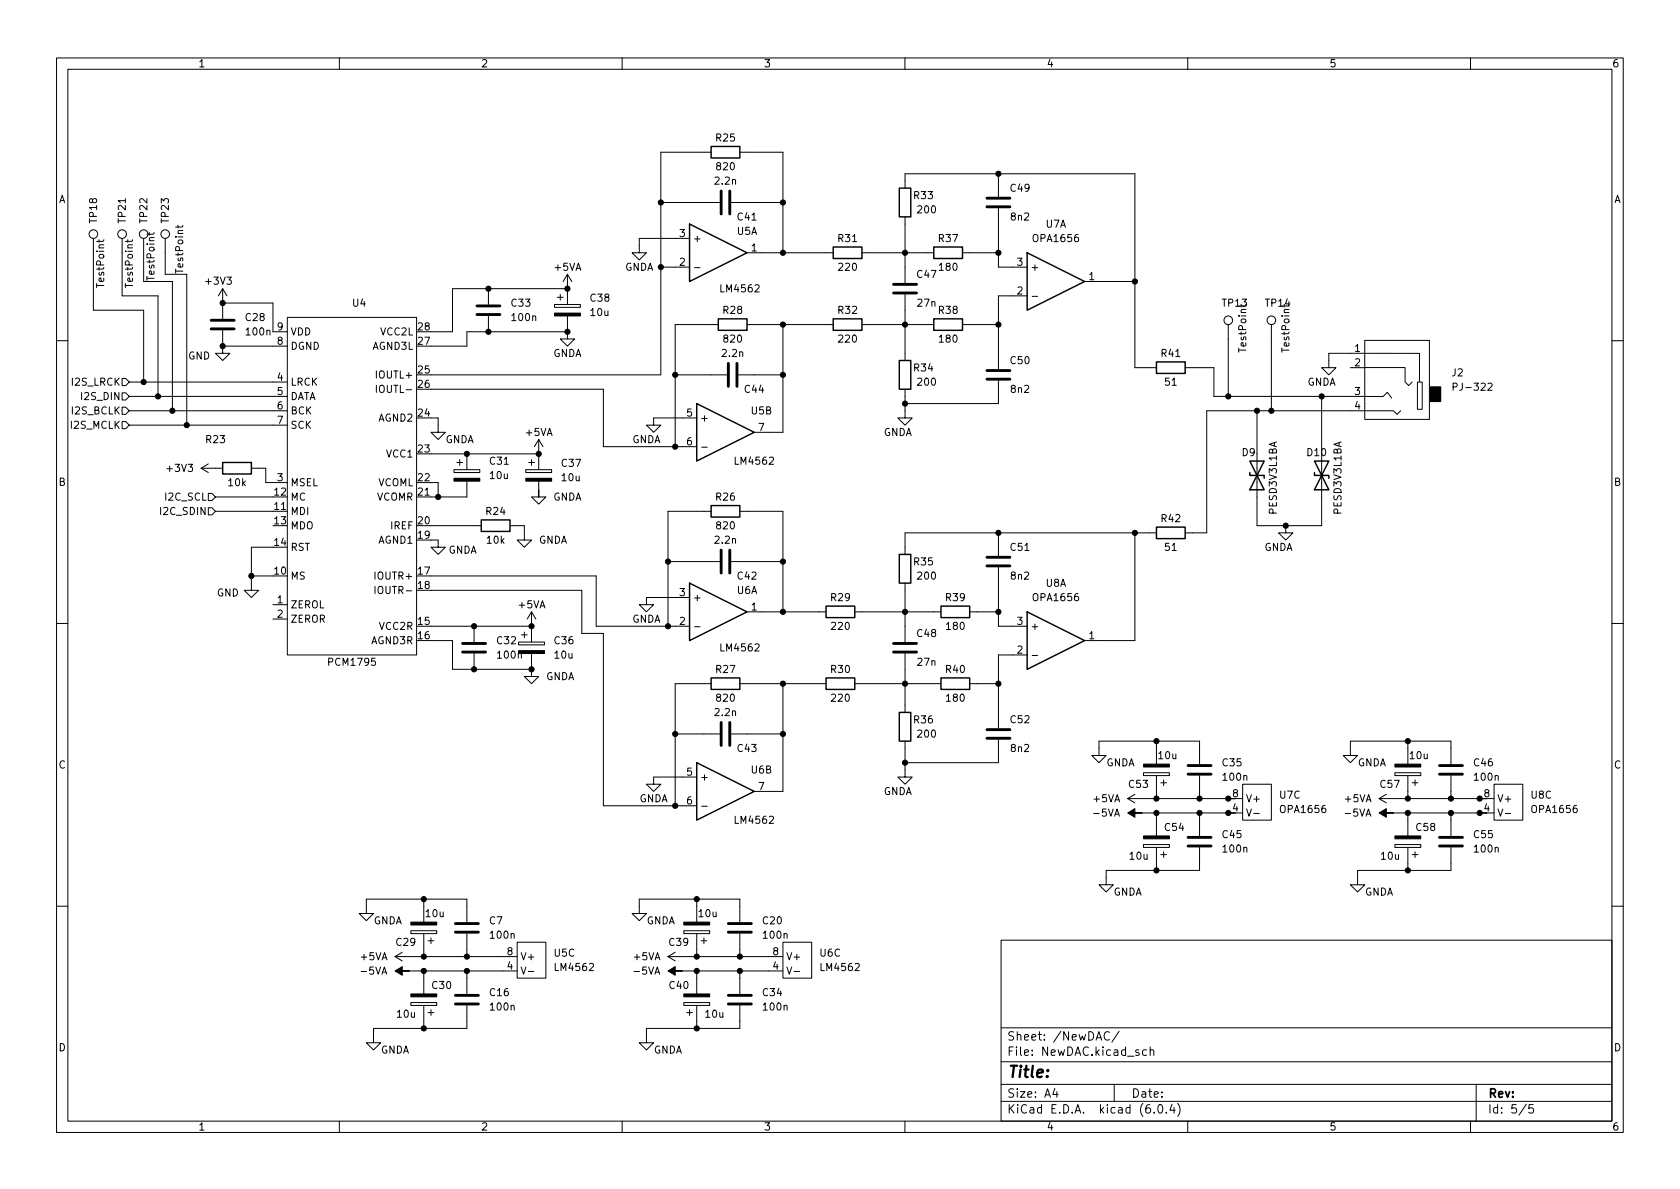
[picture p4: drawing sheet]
<svg xmlns="http://www.w3.org/2000/svg" width="297mm" height="210mm" viewBox="0 0 297 210" stroke-linecap="round" stroke-linejoin="round" font-family="sans-serif">
<g fill="none" stroke="#000" stroke-width=".18">
<path d="M10 10.2h277v190.1h-277zM12 12.2h273v186.1h-273zM60 10.2v2M110 10.2v2M160 10.2v2M210 10.2v2M260 10.2v2M31.5 39.8v.5M32.3 39.8l-.2 .3h-1M116.8 35.8h10.5M125.7 26.9h-8.9v39.4h-40.6M129.3 35.8h9.1"/>
<path d="M130.8 26.9h7.6v17.8M160 33.3v-2.6h40.7v34.3h3.8M160 38.3v11.7M176.5 30.7v4.1M176.5 36.8v10.4h5.1M16.5 42.2v12.7h8.9v12.7M17.5 42.4v.5M18.4 42.4l-.2 .3h-1.1M21.6 42.2v10.1h6.3v17.8M22.6 42.4v.5M23.4 42.4l-.1 .3h-1.1M25.4 42.2v7.6h5.1v22.8"/>
<path d="M26.4 41.1v.5M27.2 41.1l-.1 .3h-1.1M29.2 42.2v6.3h3.8v26.7M39.4 51v5.4M39.4 58.4v2.8M39.4 53.6h8.9v5.1h2.5M39.4 51l-.8 1.3M39.4 51l.7 1.3M50.8 56.1h22.9v59.7h-22.9zM86.4 51v2.8M86.4 55.9v2.8M98 53.8h4.6v.6h-4.6z"/>
<path d="M98.6 52.6h1M99.1 52.1v1M100.3 58.7v1.2h1.3l-1.3 1.3-1.2-1.3h1.2M100.3 48.5v5.3M100.3 55.9v2.8M100.3 58.7h-17.8v2.5h-6.3M100.3 51h-20.3v7.7h-3.8M100.3 48.5l-.7 1.3M100.3 48.5l.8 1.3M116.8 47.2h5.1M121.9 42.2h-8.9v2.5h1.3l-1.3 1.3-1.2-1.3h1.2M122.8 47.3h1"/>
<path d="M127 57.4h-7.6v21.6M132.1 57.4h15.2M132.1 44.7h15.2M138.4 57.4v19h-5.1M152.4 57.4h12.7M152.4 44.7h12.7M160 52.1v11.6M170.2 57.4h6.3M170.2 44.7h6.3M181.6 52.3h-5.1v13M182.5 52.4h1M191.8 49.8h8.9"/>
<path d="M217.2 57.4v12.7M224.8 57.4v15.2M10 60.2h2M21.6 72h.6l.7 .6-.7 .7h-.6zM21.6 74.5h.6l.7 .7-.7 .6h-.6zM21.6 69.5h.6l.7 .6-.7 .6h-.6zM21.6 66.9h.6l.7 .7-.7 .6h-.6zM22.9 67.6h27.9M22.9 70.1h27.9M22.9 72.6h27.9M22.9 75.2h27.9M39.4 61.2v1.3h1.2l-1.2 1.2-1.3-1.2h1.3"/>
<path d="M39.4 61.2h11.4M66.5 68.1v1.3M76.2 73.9h1.3v2.5h1.2l-1.2 1.3-1.3-1.3h1.3M76.2 68.8h30.5v10.2h16.5M95.2 77.7v5.4M95.2 77.7l-.7 1.3M95.2 77.7l.8 1.3M119.4 66.3h9.1M123.2 73.9h-7.6v1.3h1.2l-1.2 1.2-1.3-1.2h1.3M124.1 79.1h.9M130.6 66.3h7.8M160 68.8v5.1h1.3l-1.3 1.3-1.3-1.3h1.3"/>
<path d="M176.5 67.3v4.1h-16.5M209.5 65h5.1v5.1h29.9l.8-.7 .8 1M233.7 70.1v22.9h-11.5v-20.4M234.9 65h-1.2l1.2 1.3 1.3-1.3h-1.3v-2.5h16.1v5M238.8 65h2.5M241.2 65h7.2v2.5l.7 .7 .6-.7M241.3 60.2h11.4v14h-11.4zM247.6 72.6l-.6 .7-.6-.7h-33v21.6h-3.9M250.6 67.6h.9v4.8h-.9zM256.9 68.4h.6l.1-.2v-.3l-.7-.1v1.2M263.1 67.9l.5-.1 .2 .3-.8 .9h.8M285 60.2h2"/>
<path d="M35.6 82.8l1.2 .8M35.6 82.8h3.8M36.8 89.8h.7l.6 .6-.6 .7h-.7zM36.8 87.2h.7l.6 .7-.6 .6h-.7zM36.8 82l-1.2 .8M38.1 90.4h12.7M38.1 87.9h10.2M44.4 82.8h2.6v2.5h3.8M48.3 96.8h-3.9v7.6h1.3l-1.3 1.3-1.2-1.3h1.2M76.2 95.5h1.3v1.3h1.2l-1.2 1.2-1.3-1.2h1.3M76.2 85.3h1.3v2.6M76.2 93h8.9"/>
<path d="M76.2 80.3h19M80.3 83.1h4.5v.5h-4.5zM80.8 81.8h1M81.3 81.3v1M82.5 85.1v2.8h-8.8M82.5 80.3v2.8M90.2 93h2.5v2.5h1.3l-1.3 1.3-1.3-1.3h1.3M93 83.1h4.5v.5h-4.5zM93.5 81.8h1M94 81.3v1M95.2 85.1v2.8h-1.2l1.2 1.2 1.3-1.2h-1.3v-1.3M118.1 99.3h9.2"/>
<path d="M125.7 90.4h-7.6v20.3M129.3 99.3h9.1M130.8 90.4h7.6v17.8M176.5 94.2v4.1M200.7 94.2v19.1h-8.9M204.5 94.2h-44.5v3.8M227.3 93v1.2h1.3l-1.3 1.3-1.2-1.3h1.2M10 110.2h2M44.4 101.8h3.9M48.3 106.9h2.5M48.3 109.5h2.5M66.3 103.7v1.3"/>
<path d="M76.2 110.7h17.8M76.2 101.8h29.2v8.9h16.5M76.2 104.4h26.7v7.6h3.8v30.5h16.5M76.2 113.3h3.8v5.1h14M83.8 110.7v2.8M83.8 115.6v2.8M91.7 113.5h4.6v.5h-4.6zM92.2 112.3h1M92.7 111.8v1M94 118.4v1.2h1.2l-1.2 1.3-1.3-1.3h1.3M94 108.2v5.3M94 115.6v2.8"/>
<path d="M94 108.2l-.8 1.3M94 108.2l.7 1.3M121.9 105.7h-7.6v1.2h1.3l-1.3 1.3-1.3-1.3h1.3M122.8 110.8h1M132.1 108.2h13.9M151.1 108.2h15.3M160 103.1v10.4M160 115.6v10.4M171.4 108.2h5.1M176.5 100.3v10.4h5.1M181.6 115.8h-5.1v13M182.5 115.9h1"/>
<path d="M285 110.2h2M119.4 129.8h7.9M123.2 137.4h-7.6v1.3h1.2l-1.2 1.2-1.3-1.2h1.3M125.7 120.9h-6.3v21.6M129.3 129.8h9.1M130.8 120.9h15.2M138.4 120.9v19h-5.1M151.1 120.9h15.3M160 131.1v6.3h1.3l-1.3 1.3-1.3-1.3h1.3M171.4 120.9h5.1M176.5 130.8v4.1h-16.5M194.3 133.6h-1.3l1.3 1.3 1.3-1.3h-1.3v-2.5h17.8v4"/>
<path d="M202.2 136.6h4.6v.6h-4.6zM204.5 131.1v4M204.5 137.2v4M205.2 138.4h1M205.7 137.9v1M212.1 137.2v4M219.7 138.7h5.1v6.3h-5.1zM238.8 133.6h-1.3l1.3 1.3 1.2-1.3h-1.2v-2.5h17.7v4M246.6 136.6h4.6v.6h-4.6zM248.9 131.1v4M248.9 137.2v4M249.7 138.4h1"/>
<path d="M250.2 137.9v1M256.5 137.2v4M264.2 138.7h5v6.3h-5zM74.9 159v4.1M123.2 159v4.1M124.1 142.6h.9M199.4 141.2h20.3M199.4 141.2l1.3 .8M200.7 140.5l-1.3 .7M201.9 143.8h17.8M202.2 149.3h4.6v.6h-4.6zM204.5 143.8v4"/>
<path d="M204.5 149.9v4M205.2 151.1h1M205.7 150.6v1M212.1 149.9v4h-16.5v2.6h1.2l-1.2 1.2-1.3-1.2h1.3M212.1 143.8v4M220.4 143.1l.4 1.2 .5-1.2M221.7 143.8h1M243.8 141.2h20.4M243.8 141.2l1.3 .8M245.1 140.5l-1.3 .7M246.4 143.8h17.8M246.6 149.3h4.6v.6h-4.6z"/>
<path d="M248.9 143.8v4M248.9 149.9v4M249.7 151.1h1M250.2 150.6v1M256.5 149.9v4h-16.5v2.6h1.3l-1.3 1.2-1.2-1.2h1.2M256.5 143.8v4M264.9 143.1l.4 1.2 .4-1.2M266.1 143.8h1M10 160.2h2M64.8 161.5h-1.3l1.3 1.3 1.2-1.3h-1.2v-2.5h17.7v4.1M69.8 169.2h21.6M69.8 169.2l1.3 .7"/>
<path d="M71.1 168.4l-1.3 .8M72.4 171.7h19M72.6 177.3h4.6v.5h-4.6zM72.6 164.6h4.6v.5h-4.6zM74.9 165.1v4.1M74.9 171.7v4.1M74.9 177.8v4.1M75.7 179.1h1M75.7 166.4h1M76.2 165.9v1M76.2 178.6v1M82.5 177.8v4.1h-16.5v2.5h1.3l-1.3 1.3-1.2-1.3h1.2"/>
<path d="M82.5 165.1v4.1M82.5 171.7v4.1M91.4 166.6h5.1v6.4h-5.1zM92.1 171l.5 1.3 .4-1.3M93.4 171.8h1M113 161.5h-1.2l1.2 1.3 1.3-1.3h-1.3v-2.5h17.8v4.1M118.1 169.2h20.3M118.1 169.2l1.3 .7M119.4 168.4l-1.3 .8M120.6 171.7h17.8M120.9 177.3h4.6v.5h-4.6zM120.9 164.6h4.6v.5h-4.6z"/>
<path d="M121.4 179.1h1M121.9 178.6v1M123.2 165.1v4.1M123.2 171.7v4.1M123.2 177.8v4.1M124 166.4h1M124.5 165.9v1M130.8 177.8v4.1h-16.5v2.5h1.3l-1.3 1.3-1.3-1.3h1.3M130.8 165.1v4.1M130.8 171.7v4.1M138.4 166.6h5.1v6.4h-5.1zM139.1 171l.5 1.3 .4-1.3"/>
<path d="M140.4 171.8h1M177 166.3h108v32h-108zM285 160.2h2M60 198.3v2M110 198.3v2M160 198.3v2M177 194.8h108M177 191.8h108M177 187.8h108M177 181.8h108M186.5 192.5l-.4 1h1M186.9 193v1"/>
<path d="M196.1 182.6a.6 .6 0 0 0-.7 0 .6 .6 0 0 0-.2 .7 .56 .56 0 0 0 .3 .6 .56 .56 0 0 0 .6-.1M197 191.8v3M197.9 182.4l-1.3 1.9M202.7 185.7l-.4-.1-.3 .3v.4l.1 .3h.6M203.4 185.8l.2-.2 .3 .1 .1 .9M203.4 185.1v1.5M204.1 196.7v.1M204.9 195.4l.2-.1a.81 .81 0 0 1 .6 .7 .81 .81 0 0 1-.3 .8h-.2a.81 .81 0 0 1-.6-.6 .81 .81 0 0 1 .3-.8zM206.2 196.7v.1M207.2 195.3l-.3 1h.9M207.6 195.8v1M208.2 195.1a1.72 1.72 0 0 1 0 2.3"/>
<path d="M210 198.3v2M260 198.3v2M261 191.8v6.5M269.9 195.3l-1.3 1.9M271.1 195.3h-.7l-.1 .7 .2-.1 .5 .1 .2 .2-.1 .5-.2 .1-.6-.1"/>
<circle cx="16.5" cy="41.4" r=".76"/>
<circle cx="21.6" cy="41.4" r=".76"/>
<circle cx="25.4" cy="41.4" r=".76"/>
<circle cx="29.2" cy="41.4" r=".76"/>
<circle cx="217.2" cy="56.6" r=".76"/>
<circle cx="224.8" cy="56.6" r=".76"/>
</g>
<g fill="none" stroke="#000" stroke-width=".25">
<path d="M121.9 39.6l10.2 5.1-10.2 5.1zM125.7 25.9h5.1v2h-5.1zM159 33.3h2v5h-2zM127 56.4h5.1v2h-5.1zM147.3 56.4h5.1v2h-5.1zM147.3 43.7h5.1v2h-5.1zM165.1 43.7h5.1v2h-5.1zM165.1 56.4h5.1v2h-5.1zM181.6 44.7l10.2 5.1-10.2 5.1zM123.2 71.4l10.1 5-10.1 5.1zM159 63.7h2v5.1h-2zM204.5 64h5v2h-5z"/>
<path d="M39.4 81.8h5v2h-5zM85.1 91.9h5.1v2.1h-5.1zM125.7 89.4h5.1v2h-5.1zM159 98h2v5.1h-2zM204.5 93.2h5v2h-5zM221 83.6v.5h2.5v.5M221 81.5h2.5l-2.5 5.1h2.5zM232.4 83.6v.5h2.5v.5M232.4 81.5h2.5l-2.5 5.1h2.5zM121.9 103.1l10.2 5.1-10.2 5.1zM125.7 119.9h5.1v2h-5.1zM146 107.2h5.1v2h-5.1z"/>
<path d="M146 119.9h5.1v2h-5.1zM166.4 119.9h5v2h-5zM166.4 107.2h5v2h-5zM181.6 108.2l10.2 5.1-10.2 5.1zM123.2 134.9l10.1 5-10.1 5.1zM159 126h2v5.1h-2z"/>
</g>
<g fill="none" stroke="#000" stroke-width=".51">
<path d="M127.5 33.8v4M129 33.8v4M174.5 35h4.1M174.5 36.6h4.1M37.3 58.2h4.1M37.3 56.6h4.1M84.3 55.6h4.1M84.3 54.1h4.1M158 50.3h4.1M158 51.8h4.1M128.8 64.3v4M130.3 64.3v4"/>
<path d="M174.5 65.5h4.1M174.5 67.1h4.1M127.5 97.3v4M129 97.3v4M174.5 98.5h4.1M81.8 115.3h4.1M81.8 113.8h4.1M158 115.3h4.1M158 113.8h4.1M174.5 100.1h4.1M127.5 127.8v4M129 127.8v4"/>
<path d="M174.5 129h4.1M174.5 130.6h4.1M210.1 136.9h4M210.1 135.4h4M254.5 136.9h4.1M254.5 135.4h4.1M210.1 149.6h4M210.1 148.1h4M254.5 149.6h4.1M254.5 148.1h4.1M80.5 177.5h4.1M80.5 176h4.1"/>
<path d="M80.5 164.8h4.1M80.5 163.3h4.1M128.8 177.5h4M128.8 176h4M128.8 164.8h4M128.8 163.3h4"/>
</g>
<g fill="#000" stroke="#000" stroke-width=".18">
<path d="M98 55.4h4.6v.5h-4.6zM80.3 84.6h4.5v.5h-4.5zM93 84.6h4.5v.5h-4.5zM91.7 115.1h4.6v.5h-4.6zM202.2 135.1h4.6v.5h-4.6zM246.6 135.1h4.6v.5h-4.6zM199.4 143.8l1.3-.8v.8h1.2h-1.2v.7zM202.2 147.8h4.6v.5h-4.6zM243.8 143.8l1.3-.8v.8h1.3h-1.3v.7zM246.6 147.8h4.6v.5h-4.6zM69.8 171.7l1.3-.8v.8h1.3h-1.3v.8zM72.6 175.8h4.6v.5h-4.6z"/>
<path d="M72.6 163.1h4.6v.5h-4.6zM118.1 171.7l1.3-.8v.8h1.2h-1.2v.8zM120.9 163.1h4.6v.5h-4.6zM120.9 175.8h4.6v.5h-4.6z"/>
<circle cx="116.8" cy="35.8" r=".46"/>
<circle cx="138.4" cy="35.8" r=".46"/>
<circle cx="176.5" cy="30.7" r=".46"/>
<circle cx="39.4" cy="53.6" r=".46"/>
<circle cx="86.4" cy="51" r=".46"/>
<circle cx="86.4" cy="58.7" r=".46"/>
<circle cx="100.3" cy="58.7" r=".46"/>
<circle cx="100.3" cy="51" r=".46"/>
<circle cx="116.8" cy="47.2" r=".46"/>
<circle cx="138.4" cy="44.7" r=".46"/>
<circle cx="138.4" cy="57.4" r=".46"/>
<circle cx="160" cy="57.4" r=".46"/>
<circle cx="160" cy="44.7" r=".46"/>
<circle cx="176.5" cy="57.4" r=".46"/>
<circle cx="176.5" cy="44.7" r=".46"/>
<circle cx="200.7" cy="49.8" r=".46"/>
<circle cx="25.4" cy="67.6" r=".46"/>
<circle cx="27.9" cy="70.1" r=".46"/>
<circle cx="30.5" cy="72.6" r=".46"/>
<circle cx="33" cy="75.2" r=".46"/>
<circle cx="39.4" cy="61.2" r=".46"/>
<circle cx="119.4" cy="79" r=".46"/>
<circle cx="119.4" cy="66.3" r=".46"/>
<circle cx="138.4" cy="66.3" r=".46"/>
<circle cx="160" cy="71.4" r=".46"/>
<circle cx="217.2" cy="70.1" r=".46"/>
<circle cx="222.2" cy="72.6" r=".46"/>
<circle cx="224.8" cy="72.6" r=".46"/>
<circle cx="233.7" cy="70.1" r=".46"/>
<circle cx="77.5" cy="87.9" r=".46"/>
<circle cx="82.5" cy="80.3" r=".46"/>
<circle cx="95.2" cy="80.3" r=".46"/>
<circle cx="118.1" cy="99.3" r=".46"/>
<circle cx="138.4" cy="99.3" r=".46"/>
<circle cx="176.5" cy="94.2" r=".46"/>
<circle cx="200.7" cy="94.2" r=".46"/>
<circle cx="227.3" cy="93" r=".46"/>
<circle cx="44.4" cy="101.8" r=".46"/>
<circle cx="83.8" cy="110.7" r=".46"/>
<circle cx="83.8" cy="118.4" r=".46"/>
<circle cx="94" cy="118.4" r=".46"/>
<circle cx="94" cy="110.7" r=".46"/>
<circle cx="118.1" cy="110.7" r=".46"/>
<circle cx="138.4" cy="108.2" r=".46"/>
<circle cx="160" cy="108.2" r=".46"/>
<circle cx="176.5" cy="108.2" r=".46"/>
<circle cx="119.4" cy="129.8" r=".46"/>
<circle cx="138.4" cy="129.8" r=".46"/>
<circle cx="138.4" cy="120.9" r=".46"/>
<circle cx="160" cy="120.9" r=".46"/>
<circle cx="160" cy="134.9" r=".46"/>
<circle cx="176.5" cy="120.9" r=".46"/>
<circle cx="204.5" cy="131.1" r=".46"/>
<circle cx="248.9" cy="131.1" r=".46"/>
<circle cx="74.9" cy="159" r=".46"/>
<circle cx="119.4" cy="142.5" r=".46"/>
<circle cx="123.2" cy="159" r=".46"/>
<circle cx="204.5" cy="143.8" r=".46"/>
<circle cx="204.5" cy="141.2" r=".46"/>
<circle cx="204.5" cy="153.9" r=".46"/>
<circle cx="212.1" cy="141.2" r=".46"/>
<circle cx="212.1" cy="143.8" r=".46"/>
<circle cx="217.2" cy="141.2" r=".46"/>
<circle cx="217.2" cy="143.8" r=".46"/>
<circle cx="248.9" cy="153.9" r=".46"/>
<circle cx="248.9" cy="141.2" r=".46"/>
<circle cx="248.9" cy="143.8" r=".46"/>
<circle cx="256.5" cy="141.2" r=".46"/>
<circle cx="256.5" cy="143.8" r=".46"/>
<circle cx="261.6" cy="143.8" r=".46"/>
<circle cx="261.6" cy="141.2" r=".46"/>
<circle cx="74.9" cy="171.7" r=".46"/>
<circle cx="74.9" cy="169.2" r=".46"/>
<circle cx="82.5" cy="169.2" r=".46"/>
<circle cx="82.5" cy="171.7" r=".46"/>
<circle cx="123.2" cy="171.7" r=".46"/>
<circle cx="123.2" cy="169.2" r=".46"/>
<circle cx="130.8" cy="169.2" r=".46"/>
<circle cx="130.8" cy="171.7" r=".46"/>
<circle cx="74.9" cy="181.9" r=".46"/>
<circle cx="123.2" cy="181.9" r=".46"/>
</g>
<path d="M252.9 68.4h1.8v2.6h-1.8z" fill="#000" stroke="#000" stroke-width=".25"/>
<text font-size="2.8" x="178" y="190.6">Title:</text>
<g font-size="2.1">
<text x="178" y="184">Sheet: /NewDAC/</text>
<text x="178" y="186.7">File: NewDAC.kicad_sch</text>
<text x="178" y="196.9">KiCad E.D.A. kicad (6.0.4)</text>
<text x="178" y="194.1">Size: A4</text>
<text x="200" y="194.1">Date:</text>
<text x="263" y="194.1">Rev:</text>
<text x="263" y="196.9">Id: 5/5</text>
</g>
<g font-size="1.8">
<text x="35" y="11.9">1</text>
<text x="85" y="11.9">2</text>
<text x="135" y="11.9">3</text>
<text x="185" y="11.9">4</text>
<text x="235" y="11.9">5</text>
<text x="285" y="11.9">6</text>
<text x="126.6" y="25">R25</text>
<text x="10.3" y="35.9">A</text>
<text x="126.5" y="32.6">2.2n</text>
<text x="126.8" y="30.1">820</text>
<text x="161.6" y="35.2">R33</text>
<text x="178.7" y="33.9">C49</text>
<text x="285.3" y="35.9">A</text>
<text x="17.1" y="39.3" transform="rotate(-90 17.1 39.3)">TP18</text>
<text x="22.2" y="39.3" transform="rotate(-90 22.2 39.3)">TP21</text>
<text x="26" y="39.3" transform="rotate(-90 26 39.3)">TP22</text>
<text x="29.8" y="39.3" transform="rotate(-90 29.8 39.3)">TP23</text>
<text x="120.2" y="41.9">3</text>
<text x="130.3" y="41.5">U5A</text>
<text x="130.5" y="39">C41</text>
<text x="162.4" y="37.7">200</text>
<text x="178.8" y="39">8n2</text>
<text x="184.9" y="40.3">U7A</text>
<text x="98.1" y="47.9">+5VA</text>
<text x="110.4" y="47.9">GNDA</text>
<text x="120.2" y="47">2</text>
<text x="122.4" y="42.8">+</text>
<text x="132.9" y="44.4">1</text>
<text x="148.2" y="42.8">R31</text>
<text x="148.4" y="47.9">220</text>
<text x="166" y="42.8">R37</text>
<text x="166.2" y="47.9">180</text>
<text x="179.8" y="47">3</text>
<text x="182.1" y="47.9">+</text>
<text x="182.8" y="42.8">OPA1656</text>
<text x="18.4" y="50.6" transform="rotate(-90 18.4 50.6)">TestPoint</text>
<text x="23.5" y="50.6" transform="rotate(-90 23.5 50.6)">TestPoint</text>
<text x="27.3" y="49.4" transform="rotate(-90 27.3 49.4)">TestPoint</text>
<text x="32.4" y="48.1" transform="rotate(-90 32.4 48.1)">TestPoint</text>
<text x="36.5" y="50.3">+3V3</text>
<text x="104.4" y="53.3">C38</text>
<text x="127.6" y="51.7">LM4562</text>
<text x="162.2" y="49.1">C47</text>
<text x="179.8" y="52.1">2</text>
<text x="192.5" y="49.5">1</text>
<text x="43.5" y="56.8">C28</text>
<text x="43.6" y="59.3">100n</text>
<text x="49" y="58.4">9</text>
<text x="51.3" y="59.3">VDD</text>
<text x="62.4" y="54.2">U4</text>
<text x="67.4" y="59.3">VCC2L</text>
<text x="73.9" y="58.4">28</text>
<text x="90.5" y="54.2">C33</text>
<text x="90.6" y="56.8">100n</text>
<text x="104.5" y="55.9">10u</text>
<text x="127.9" y="55.5">R28</text>
<text x="148.2" y="55.5">R32</text>
<text x="162.3" y="54.2">27n</text>
<text x="166" y="55.5">R38</text>
<text x="216.2" y="54.2">TP13</text>
<text x="223.8" y="54.2">TP14</text>
<text x="33.2" y="63.6">GND</text>
<text x="49" y="61">8</text>
<text x="51.3" y="61.8">DGND</text>
<text x="65.9" y="61.8">AGND3L</text>
<text x="73.9" y="61">27</text>
<text x="97.7" y="63.1">GNDA</text>
<text x="127.8" y="63.1">2.2n</text>
<text x="128.1" y="60.6">820</text>
<text x="148.4" y="60.6">220</text>
<text x="161.6" y="65.7">R34</text>
<text x="166.2" y="60.6">180</text>
<text x="178.7" y="64.4">C50</text>
<text x="205.4" y="63.1">R41</text>
<text x="220.3" y="62.1" transform="rotate(-90 220.3 62.1)">TestPoint</text>
<text x="228" y="62.1" transform="rotate(-90 228 62.1)">TestPoint</text>
<text x="239.5" y="62.2">1</text>
<text x="239.5" y="64.8">2</text>
<text x="12.8" y="68.2">I2S_LRCK</text>
<text x="14.7" y="70.7">I2S_DIN</text>
<text x="49" y="67.3">4</text>
<text x="49" y="69.8">5</text>
<text x="51.3" y="68.2">LRCK</text>
<text x="51.3" y="70.7">DATA</text>
<text x="66.8" y="66.9">IOUTL+</text>
<text x="67.3" y="69.5">IOUTL-</text>
<text x="73.9" y="66">25</text>
<text x="73.9" y="68.6">26</text>
<text x="131.7" y="69.5">C44</text>
<text x="162.4" y="68.2">200</text>
<text x="178.8" y="69.5">8n2</text>
<text x="206" y="68.2">51</text>
<text x="231.1" y="68.2">GNDA</text>
<text x="239.5" y="69.8">3</text>
<text x="256.7" y="66.5">J2</text>
<text x="257.5" y="69.1">PJ-322</text>
<text x="12.7" y="75.8">I2S_MCLK</text>
<text x="12.8" y="73.3">I2S_BCLK</text>
<text x="49" y="72.4">6</text>
<text x="49" y="74.9">7</text>
<text x="51.3" y="73.3">BCK</text>
<text x="51.3" y="75.8">SCK</text>
<text x="67" y="74.5">AGND2</text>
<text x="73.9" y="73.7">24</text>
<text x="93" y="77.1">+5VA</text>
<text x="121.4" y="73.7">5</text>
<text x="123.7" y="74.5">+</text>
<text x="132.9" y="73.3">U5B</text>
<text x="134.1" y="76.2">7</text>
<text x="156.1" y="77.1">GNDA</text>
<text x="239.5" y="72.4">4</text>
<text x="29.7" y="83.4">+3V3</text>
<text x="36.5" y="78.4">R23</text>
<text x="68.4" y="80.9">VCC1</text>
<text x="73.9" y="80">23</text>
<text x="78.7" y="78.4">GNDA</text>
<text x="86.7" y="82.2">C31</text>
<text x="99.4" y="82.5">C37</text>
<text x="111.7" y="78.4">GNDA</text>
<text x="121.4" y="78.7">6</text>
<text x="130.1" y="82.2">LM4562</text>
<text x="219.6" y="80.7">D9</text>
<text x="231.2" y="80.7">D10</text>
<text x="10.3" y="85.9">B</text>
<text x="29.4" y="88.5">I2C_SCL</text>
<text x="40.4" y="86">10k</text>
<text x="48.5" y="87.6">12</text>
<text x="49" y="85.1">3</text>
<text x="51.3" y="88.5">MC</text>
<text x="51.3" y="86">MSEL</text>
<text x="66.6" y="88.5">VCOMR</text>
<text x="66.8" y="86">VCOML</text>
<text x="73.9" y="87.6">21</text>
<text x="73.9" y="85.1">22</text>
<text x="86.7" y="84.7">10u</text>
<text x="97.7" y="88.5">GNDA</text>
<text x="99.4" y="85.1">10u</text>
<text x="126.6" y="88.5">R26</text>
<text x="285.3" y="85.9">B</text>
<text x="28.7" y="91.1">I2C_SDIN</text>
<text x="48.5" y="90.2">11</text>
<text x="48.5" y="92.7">13</text>
<text x="51.3" y="91.1">MDI</text>
<text x="51.3" y="93.6">MDO</text>
<text x="69.1" y="93.6">IREF</text>
<text x="73.9" y="95.2">19</text>
<text x="73.9" y="92.7">20</text>
<text x="86" y="91.1">R24</text>
<text x="126.8" y="93.6">820</text>
<text x="205.4" y="92.3">R42</text>
<text x="225.7" y="90.8" transform="rotate(-90 225.7 90.8)">PESD3V3L1BA</text>
<text x="237.2" y="90.8" transform="rotate(-90 237.2 90.8)">PESD3V3L1BA</text>
<text x="48.5" y="101.6">10</text>
<text x="48.5" y="96.5">14</text>
<text x="51.3" y="97.4">RST</text>
<text x="67" y="96.1">AGND1</text>
<text x="73.9" y="101.6">17</text>
<text x="79.2" y="97.9">GNDA</text>
<text x="86.2" y="96.1">10k</text>
<text x="95.2" y="96.1">GNDA</text>
<text x="126.5" y="96.1">2.2n</text>
<text x="161.6" y="100">R35</text>
<text x="178.7" y="97.4">C51</text>
<text x="206" y="97.4">51</text>
<text x="223.5" y="97.4">GNDA</text>
<text x="38.3" y="105.5">GND</text>
<text x="49" y="106.7">1</text>
<text x="51.3" y="107.6">ZEROL</text>
<text x="51.3" y="102.5">MS</text>
<text x="66.6" y="102.5">IOUTR+</text>
<text x="67.1" y="105">IOUTR-</text>
<text x="73.9" y="104.1">18</text>
<text x="91.7" y="107.6">+5VA</text>
<text x="120.2" y="105.4">3</text>
<text x="122.4" y="106.3">+</text>
<text x="130.3" y="105">U6A</text>
<text x="130.5" y="102.5">C42</text>
<text x="132.9" y="107.9">1</text>
<text x="147" y="106.3">R29</text>
<text x="162.4" y="102.5">200</text>
<text x="167.3" y="106.3">R39</text>
<text x="178.8" y="102.5">8n2</text>
<text x="182.8" y="106.3">OPA1656</text>
<text x="184.9" y="103.8">U8A</text>
<text x="49" y="109.2">2</text>
<text x="51.3" y="110.1">ZEROR</text>
<text x="65.7" y="113.9">AGND3R</text>
<text x="67.2" y="111.4">VCC2R</text>
<text x="73.9" y="110.5">15</text>
<text x="73.9" y="113">16</text>
<text x="87.9" y="113.9">C32</text>
<text x="98.1" y="113.9">C36</text>
<text x="111.7" y="110.1">GNDA</text>
<text x="120.2" y="110.5">2</text>
<text x="147.1" y="111.4">220</text>
<text x="162.2" y="112.6">C48</text>
<text x="167.4" y="111.4">180</text>
<text x="179.8" y="110.5">3</text>
<text x="182.1" y="111.4">+</text>
<text x="192.5" y="113">1</text>
<text x="58.3" y="117.7">PCM1795</text>
<text x="88.1" y="116.5">100n</text>
<text x="98.1" y="116.5">10u</text>
<text x="126.6" y="119">R27</text>
<text x="127.6" y="115.2">LM4562</text>
<text x="147" y="119">R30</text>
<text x="162.3" y="117.7">27n</text>
<text x="167.3" y="119">R40</text>
<text x="179.8" y="115.6">2</text>
<text x="96.5" y="120.3">GNDA</text>
<text x="126.8" y="124.1">820</text>
<text x="147.1" y="124.1">220</text>
<text x="167.4" y="124.1">180</text>
<text x="126.5" y="126.6">2.2n</text>
<text x="161.6" y="127.9">R36</text>
<text x="162.4" y="130.4">200</text>
<text x="178.7" y="127.9">C52</text>
<text x="10.3" y="135.9">C</text>
<text x="121.4" y="137.2">5</text>
<text x="130.5" y="133">C43</text>
<text x="132.9" y="136.8">U6B</text>
<text x="178.8" y="133">8n2</text>
<text x="195.5" y="135.5">GNDA</text>
<text x="204.9" y="134.2">10u</text>
<text x="216.2" y="135.5">C35</text>
<text x="240" y="135.5">GNDA</text>
<text x="249.3" y="134.2">10u</text>
<text x="260.7" y="135.5">C46</text>
<text x="285.3" y="135.9">C</text>
<text x="113" y="141.9">GNDA</text>
<text x="121.4" y="142.2">6</text>
<text x="123.7" y="138">+</text>
<text x="134.1" y="139.7">7</text>
<text x="156.1" y="140.6">GNDA</text>
<text x="193.4" y="141.9">+5VA</text>
<text x="199.7" y="139.3">C53</text>
<text x="216.4" y="138">100n</text>
<text x="217.9" y="143.5">4</text>
<text x="217.9" y="141">8</text>
<text x="220.2" y="141.9">V+</text>
<text x="226.3" y="141.2">U7C</text>
<text x="226.5" y="143.8">OPA1656</text>
<text x="237.8" y="141.9">+5VA</text>
<text x="244.1" y="139.3">C57</text>
<text x="260.8" y="138">100n</text>
<text x="262.4" y="143.5">4</text>
<text x="262.4" y="141">8</text>
<text x="264.7" y="141.9">V+</text>
<text x="270.7" y="141.2">U8C</text>
<text x="271" y="143.8">OPA1656</text>
<text x="130.1" y="145.7">LM4562</text>
<text x="193.5" y="144.4">-5VA</text>
<text x="206" y="146.9">C54</text>
<text x="216.2" y="148.2">C45</text>
<text x="238" y="144.4">-5VA</text>
<text x="250.5" y="146.9">C58</text>
<text x="260.7" y="148.2">C55</text>
<text x="199.8" y="152">10u</text>
<text x="216.4" y="150.7">100n</text>
<text x="244.3" y="152">10u</text>
<text x="260.8" y="150.7">100n</text>
<text x="196.8" y="158.4">GNDA</text>
<text x="241.2" y="158.4">GNDA</text>
<text x="66" y="163.4">GNDA</text>
<text x="70.1" y="167.3">C29</text>
<text x="75.4" y="162.2">10u</text>
<text x="86.5" y="163.4">C7</text>
<text x="86.8" y="166">100n</text>
<text x="114.2" y="163.4">GNDA</text>
<text x="118.4" y="167.3">C39</text>
<text x="123.6" y="162.2">10u</text>
<text x="134.9" y="163.4">C20</text>
<text x="135.1" y="166">100n</text>
<text x="63.8" y="169.8">+5VA</text>
<text x="64" y="172.3">-5VA</text>
<text x="89.7" y="171.4">4</text>
<text x="89.7" y="168.9">8</text>
<text x="91.9" y="169.8">V+</text>
<text x="98" y="169.2">U5C</text>
<text x="98.3" y="171.7">LM4562</text>
<text x="112.1" y="169.8">+5VA</text>
<text x="112.3" y="172.3">-5VA</text>
<text x="136.7" y="171.4">4</text>
<text x="136.7" y="168.9">8</text>
<text x="138.9" y="169.8">V+</text>
<text x="145" y="169.2">U6C</text>
<text x="145.3" y="171.7">LM4562</text>
<text x="70.3" y="180">10u</text>
<text x="76.5" y="174.9">C30</text>
<text x="86.7" y="176.1">C16</text>
<text x="86.8" y="178.7">100n</text>
<text x="118.4" y="174.9">C40</text>
<text x="124.8" y="180">10u</text>
<text x="134.9" y="176.1">C34</text>
<text x="135.1" y="178.7">100n</text>
<text x="10.3" y="185.9">D</text>
<text x="285.3" y="185.9">D</text>
<text x="67.2" y="186.3">GNDA</text>
<text x="115.5" y="186.3">GNDA</text>
<text x="35" y="199.9">1</text>
<text x="85" y="199.9">2</text>
<text x="135" y="199.9">3</text>
<text x="185" y="199.9">4</text>
<text x="235" y="199.9">5</text>
<text x="285" y="199.9">6</text>
</g>
</svg>
